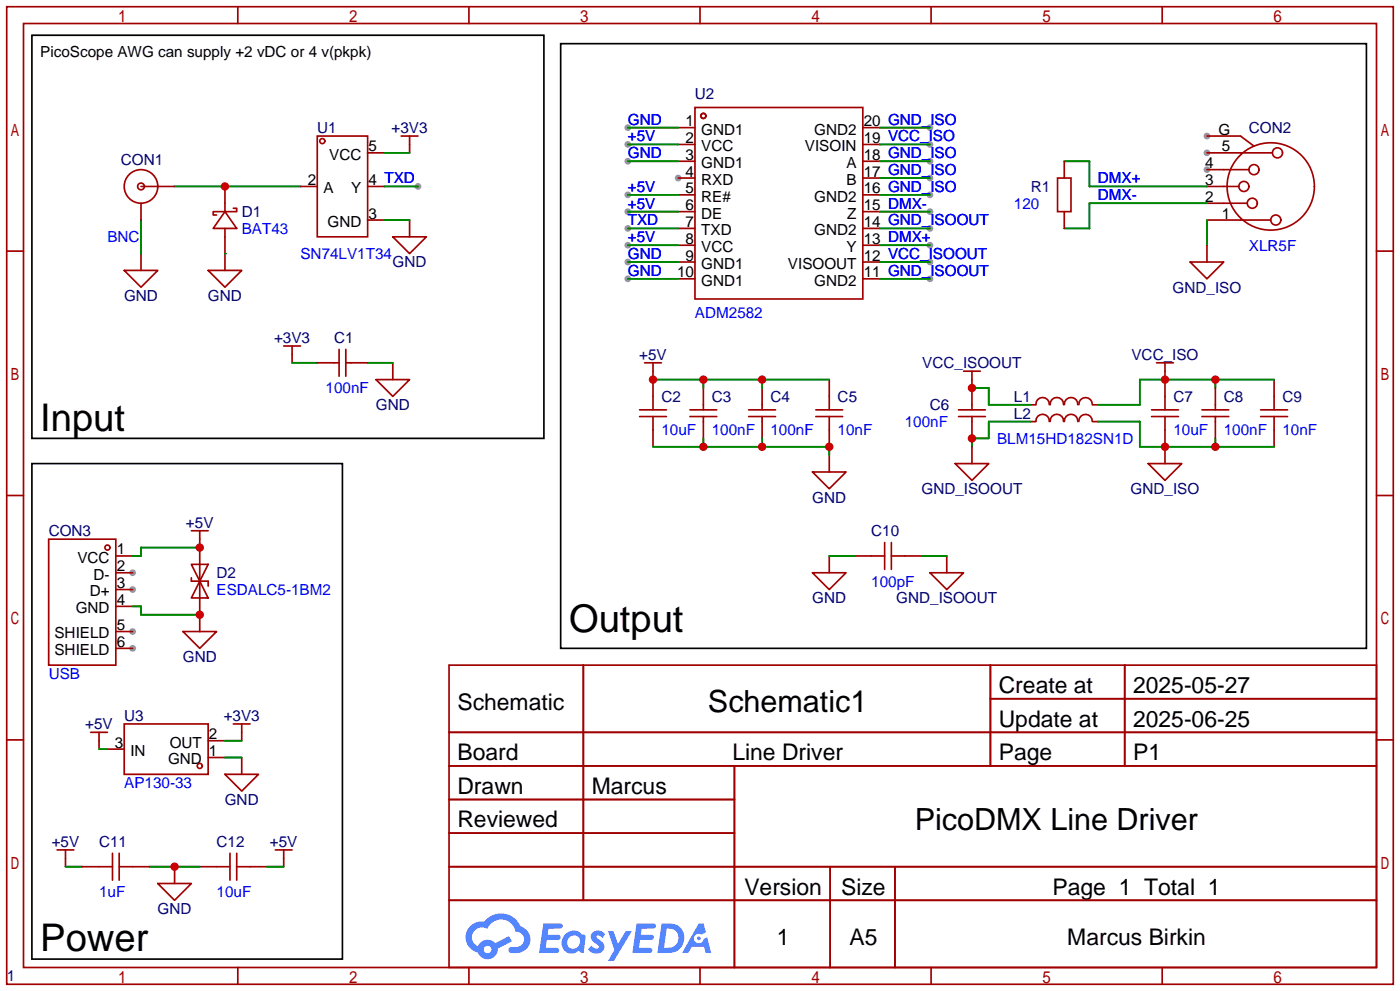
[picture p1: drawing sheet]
<svg xmlns="http://www.w3.org/2000/svg" width="212mm" height="150mm" viewBox="0 0 212 150" stroke-linecap="round" stroke-linejoin="round" font-family="sans-serif">
<g fill="#999">
<circle cx="182.6" cy="23.1" r=".51"/>
<circle cx="182.6" cy="25.7" r=".51"/>
<circle cx="182.6" cy="20.6" r=".51"/>
<circle cx="20.1" cy="86.6" r=".51"/>
<circle cx="20.1" cy="89.2" r=".51"/>
<circle cx="20.1" cy="98" r=".51"/>
<circle cx="20.1" cy="95.5" r=".51"/>
<circle cx="102.6" cy="26.9" r=".51"/>
<circle cx="95" cy="34.5" r=".51"/>
<circle cx="95" cy="19.3" r=".51"/>
<circle cx="95" cy="21.8" r=".51"/>
<circle cx="95" cy="24.4" r=".51"/>
<circle cx="95" cy="37.1" r=".51"/>
<circle cx="95" cy="39.6" r=".51"/>
<circle cx="95" cy="42.2" r=".51"/>
<circle cx="140.7" cy="19.3" r=".51"/>
<circle cx="140.7" cy="34.5" r=".51"/>
<circle cx="140.7" cy="29.5" r=".51"/>
<circle cx="140.7" cy="24.4" r=".51"/>
<circle cx="140.7" cy="26.9" r=".51"/>
<circle cx="95" cy="29.5" r=".51"/>
<circle cx="95" cy="32" r=".51"/>
<circle cx="140.7" cy="39.6" r=".51"/>
<circle cx="140.7" cy="21.8" r=".51"/>
<circle cx="140.7" cy="42.2" r=".51"/>
<circle cx="140.7" cy="37.1" r=".51"/>
<circle cx="140.7" cy="32" r=".51"/>
<circle cx="63.2" cy="28.2" r=".51"/>
</g>
<g fill="none" stroke="#a10000" stroke-width=".25">
<path d="M1 1h209.8v147.8h-209.8zM3.6 3.6h204.7v142.7h-204.7zM36 1v2.6M71 1v2.6M105.9 1v2.6M140.9 1v2.6M175.9 1v2.6M1 38h2.6M208.3 38h2.5M1 74.9h2.6M208.3 74.9h2.5M1 111.9h2.6"/>
<path d="M67.9 100.6h140.4v45.7h-140.4zM67.9 110.7h140.4M67.9 115.8h140.4M88.3 100.6v35.5M111.1 115.8v30.5M149.9 100.6v15.2M149.9 105.7h58.4M170.2 100.6v15.2M208.3 111.9h2.5M67.9 120.9h43.2M67.9 131.1h140.4M67.9 126h43.2"/>
<path d="M67.9 136.1h140.4M125.6 131.1v15.2M135.4 131.1v15.2M36 146.3v2.5M71 146.3v2.5M105.9 146.3v2.5M140.9 146.3v2.5M175.9 146.3v2.5"/>
</g>
<g fill="#5487ff">
<path d="M89.7 141a1.3 1.3 0 0 1 1.9 .3l-.4 .6a.54 .54 0 0 0-1-.2l.1 .1a2.32 2.32 0 0 1 1.2 1.4 1.36 1.36 0 0 1-1.2 1 1.36 1.36 0 0 1-1.3-.6l.5-.6a.7 .7 0 0 0 1.1 .3v-.3a2.4 2.4 0 0 1-1.2-1.3l.1-.5z"/>
<path d="M92 140.8h.8l.7 2 1.2-2h.9l-2.7 4.5h-.9l1-1.6z"/>
<path d="M82.2 139.6h1.6a1.31 1.31 0 0 1 1.3 .2 .4 .4 0 0 1-.4 .6h-1.7l-.1 1h1.6a.4 .4 0 0 1 .3 .4 .4 .4 0 0 1-.4 .4l-1.7-.1-.1 1.2h.8a1.23 1.23 0 0 1 1.2 .2 .39 .39 0 0 1-.4 .6h-2.6z"/>
<path d="M96.3 139.6h1.6a1.32 1.32 0 0 1 1.3 .2 .39 .39 0 0 1-.4 .6h-1.7l-.1 1h1.6a.4 .4 0 0 1 .3 .4 .4 .4 0 0 1-.4 .3h-1.7l-.1 1.2h.8a1.23 1.23 0 0 1 1.2 .2 .39 .39 0 0 1-.4 .6h-2.6z"/>
<path d="M105.7 139.6h.8l.3 1.4-.6 .3a.75 .75 0 0 0-1.2 .3 .75 .75 0 0 0 .5 1.1 .75 .75 0 0 0 1-.7l.5-.3 .6 2.4h-.8l-.3-.9h-1.8l-.6 .9h-.9z"/>
<path d="M100.1 139.6l-.6 4.5h1.4a2.27 2.27 0 0 0 2.6-1.6 2.27 2.27 0 0 0-1.4-2.7zM100.9 140.4a1.5 1.5 0 0 1 1.8 1.6 1.5 1.5 0 0 1-1.9 1.3h-.3z"/>
<path d="M85.5 141.3a1.62 1.62 0 0 0-.4 2.1 1.62 1.62 0 0 0 2.1 .6l.3-.2 .4 .2 .4 .1 .3-2.5-.1-.2-.2-.1a.57 .57 0 0 1-.6-.3 1.73 1.73 0 0 0-2.2 .3zM86.1 141.8a.96 .96 0 0 1 1.5 0 .96 .96 0 0 1-.2 1.4 .95 .95 0 0 1-1.4 0 .95 .95 0 0 1 .1-1.4z"/>
<path d="M71.2 140a2.37 2.37 0 0 0 1.1 4.1 1.54 1.54 0 0 0 1.8 .9 1.54 1.54 0 0 0 1.2-1.6l2.2-1-.5-.8-2.1 1a1.57 1.57 0 0 0-2.6 .5 1.5 1.5 0 0 1-.7-2.1 1.5 1.5 0 0 1 2.2-.5 2.23 2.23 0 0 1 2.3-1.4 2.23 2.23 0 0 1 1.9 1.8 1.16 1.16 0 0 1 1.3 1.1 1.16 1.16 0 0 1-1.1 1.2h-.7a.47 .47 0 0 0-.6 .4 .47 .47 0 0 0 .5 .5 2.26 2.26 0 0 0 2.8-2.5 2.12 2.12 0 0 0-1.5-1.5 3.2 3.2 0 0 0-5.4-.7l-.4-.1a2.55 2.55 0 0 0-1.7 .7zM73.2 143.6a.6 .6 0 0 1 1.2 0 .6 .6 0 0 1-1.2 0z"/>
<circle cx="105.7" cy="141.9" r=".28"/>
</g>
<g fill="none" stroke="#a10000" stroke-width=".25">
<path d="M102.6 19.3h2.6M105.2 16.3h25.4v28.9h-25.4zM130.6 19.3h2.5M21.3 28.2h5.1M21.3 30.7v2.6M21.3 38.4v2.5M34 32l1.8 2.5h-3.5zM34 28.2v3.8M34 34.5v6.4M35.3 31.5h.5v.5h-3.5v.5h.5M45.5 28.2h2.5M48 20.6h7.6v15.2h-7.6z"/>
<path d="M55.6 23.1h2.6M55.6 28.2h2.6M55.6 33.3h2.6M59.4 35.8h5.1l-2.5 2.6zM60.7 20.6h2.5M62 20.6v2.5M62 33.3v2.5M102.6 21.8h2.6M102.6 24.4h2.6M102.6 26.9h2.6M102.6 29.5h2.6M102.6 32h2.6"/>
<path d="M102.6 34.5h2.6M102.6 37.1h2.6M102.6 39.6h2.6M130.6 21.8h2.5M130.6 24.4h2.5M130.6 26.9h2.5M130.6 29.5h2.5M130.6 32h2.5M130.6 34.5h2.5M130.6 37.1h2.5M130.6 39.6h2.5M160 26.9h2.1v5.1h-2.1z"/>
<path d="M161 24.4v2.5M161 32v2.5M180.1 39.6h5.1l-2.6 2.6zM182.6 23.1h9.9M182.6 25.7h6.4M182.6 20.6h5.1l2 1.5M182.6 28.2h4.9M182.6 30.7h6.1M182.6 33.3h9.7M182.6 37.1v2.5M18.8 40.9h5.1l-2.6 2.5zM31.5 40.9h5.1l-2.6 2.5z"/>
<path d="M42.9 52.3h2.6M44.2 52.3v2.6M48 54.9h3.3M51.3 52.8v4.1M52.3 54.9h3.3M52.3 52.8v4.1M56.9 57.4h5.1l-2.6 2.5zM59.4 54.9v2.5M97.5 54.9h2.6M98.8 54.9v7.1M102.6 42.2h2.6M106.4 58.7v3.3"/>
<path d="M115.3 58.7v3.3M125.5 57.4v4.6M130.6 42.2h2.5M145.8 56.1h2.5M147.1 56.1v5.9M175 54.9h2.5M176.3 54.9v7.1M183.9 58.7v3.3M192.8 57.4v4.6M96.8 63h4M96.8 62h4M98.8 63v4.6"/>
<path d="M104.4 63h4.1M104.4 62h4.1M106.4 63v3.3M113.3 63h4M113.3 62h4M115.3 63v3.3M122.9 71.4h5.1l-2.5 2.5zM123.4 63h4.1M123.4 62h4.1M125.5 63v4.6M125.5 68.8v2.6M144.5 70.1h5.1l-2.5 2.5z"/>
<path d="M145 63h4.1M145 62h4.1M147.1 63v3.3M147.1 67.6v2.5M156 61.2h.7M156 63.8h.7M156.7 61.2a1.01 1.01 0 0 1 1.1-1.1 1.01 1.01 0 0 1 1 1.1M156.7 63.7a1.01 1.01 0 0 1 1.1-1.1 1.01 1.01 0 0 1 1 1.1M158.9 61.2a1.01 1.01 0 0 1 1-1.1 1.01 1.01 0 0 1 1 1.1M158.9 63.7a1.01 1.01 0 0 1 1-1.1 1.01 1.01 0 0 1 1 1.1M161.1 61.2a1.01 1.01 0 0 1 1-1.1 1.01 1.01 0 0 1 1 1.1M161.1 63.7a1.01 1.01 0 0 1 1-1.1 1.01 1.01 0 0 1 1 1.1"/>
<path d="M163.2 61.2a1.01 1.01 0 0 1 1.1-1.1 1.01 1.01 0 0 1 1 1.1M163.2 63.7a1.01 1.01 0 0 1 1.1-1 1.01 1.01 0 0 1 1 1M165.4 61.2h.7M165.4 63.8h.7M173.7 70.1h5.1l-2.5 2.5zM174.2 63h4.1M174.2 62h4.1M176.3 63v7.1M181.9 63h4M181.9 62h4M183.9 63v3.3M190.8 63h4"/>
<path d="M190.8 62h4M192.8 63v4.6M7.4 81.5h10.1v19.1h-10.1zM17.5 84.1h2.6M17.5 86.6h2.6M17.5 89.2h2.6M17.5 91.7h2.6M17.5 98h2.6M17.5 95.5h2.6M27.7 95.5h5.1l-2.6 2.5zM29 85.3h2.5l-1.3 2.6zM29 80.3h2.5"/>
<path d="M29 87.4v.5h2.5v.7M30.2 87.9l1.3 2.5h-2.5zM30.2 80.3v15.2M122.9 86.6h5.1l-2.5 2.6zM125.5 84.1v2.5M129.3 84.1h4.6M133.9 82v4.1M134.9 84.1h4.5M134.9 82v4.1M140.7 86.6h5.1l-2.5 2.6zM143.3 84.1v2.5M13.7 110.7h2.6"/>
<path d="M15 110.7v2.6M16.3 113.3h2.5M18.8 109.5h12.7v7.6h-12.7zM31.5 114.6h2.5M31.5 112h2.5M34 117.1h5.1l-2.5 2.5zM35.3 109.5h2.5M36.6 109.5v2.5M36.6 114.6v2.5M8.6 128.5h2.6M9.9 128.5v2.6M12.4 131.1h4.6"/>
<path d="M17 129v4.1M18 131.1h4.6M18 129v4.1M23.9 133.6h5.1l-2.6 2.5zM26.4 131.1v2.5M30.2 131.1h4.6M34.8 129v4.1M35.8 131.1h4.6M35.8 129v4.1M41.7 128.5h2.5M42.9 128.5v2.6"/>
<circle cx="106.4" cy="17.5" r=".38"/>
<circle cx="21.3" cy="28.2" r="2.54"/>
<circle cx="21.3" cy="28.2" r=".51"/>
<circle cx="48.8" cy="21.3" r=".38"/>
<circle cx="188.2" cy="28.2" r=".76"/>
<circle cx="189.5" cy="30.7" r=".76"/>
<circle cx="189.7" cy="25.7" r=".76"/>
<circle cx="192.3" cy="28.2" r="6.6"/>
<circle cx="193" cy="33.3" r=".76"/>
<circle cx="193.3" cy="23.1" r=".76"/>
<circle cx="16.3" cy="82.8" r=".38"/>
<circle cx="30.2" cy="115.8" r=".38"/>
</g>
<g fill="none" stroke="#008700" stroke-width=".25">
<path d="M95 19.3h7.6M133.1 19.3h7.6M21.3 33.3v5.1M26.4 28.2h19.1M34 38.4h.1M58.2 28.2h5M58.2 23.1h3.8M58.2 33.3h3.8M95 34.5h7.6M95 21.8h7.6M95 24.4h7.6M95 37.1h7.6"/>
<path d="M95 39.6h7.6M95 29.5h7.6M95 32h7.6M133.1 34.5h7.6M133.1 21.8h7.6M133.1 24.4h7.6M133.1 37.1h7.6M133.1 39.6h7.6M133.1 29.5h7.6M133.1 26.9h7.6M133.1 32h7.6M161 24.4h3.8v3.8h17.8"/>
<path d="M182.6 30.7h-17.8v3.8h-3.8M182.6 33.3v3.8M44.2 54.9h3.8M55.6 54.9h3.8M95 42.2h7.6M98.8 57.4h26.7M106.4 57.4v1.3M115.3 57.4v1.3M133.1 42.2h7.6M147.1 58.7h2.5v2.5h6.4M183.9 57.4v1.3M192.8 57.4h-20.3v3.8h-6.4"/>
<path d="M98.8 67.6h26.7v1.2M106.4 66.3v1.3M115.3 66.3v1.3M156 63.8h-6.4v2.5h-2.5v1.3M166.1 63.8h6.4v3.8h20.3M183.9 66.3v1.3M20.1 91.7h1.2v1.3h8.9M30.2 82.8h-8.9v1.3h-1.2M125.5 84.1h3.8M139.4 84.1h3.9M15 113.3h1.3M34 114.6h2.6"/>
<path d="M34 112h2.6M9.9 131.1h2.5M22.6 131.1h7.6M40.4 131.1h2.5"/>
</g>
<path d="M4.8 5.3h77.5v61h-77.5zM84.8 6.6h122v91.4h-122zM4.8 70.1h47v74.9h-47z" fill="none" stroke="#000" stroke-width=".25"/>
<g fill="#c00">
<circle cx="34" cy="28.2" r=".63"/>
<circle cx="30.2" cy="82.8" r=".63"/>
<circle cx="30.2" cy="93" r=".63"/>
<circle cx="26.4" cy="131.1" r=".63"/>
<circle cx="147.1" cy="58.7" r=".63"/>
<circle cx="147.1" cy="66.3" r=".63"/>
<circle cx="176.3" cy="57.4" r=".63"/>
<circle cx="183.9" cy="57.4" r=".63"/>
<circle cx="176.3" cy="67.6" r=".63"/>
<circle cx="183.9" cy="67.6" r=".63"/>
<circle cx="106.4" cy="67.6" r=".63"/>
<circle cx="115.3" cy="67.6" r=".63"/>
<circle cx="125.5" cy="67.6" r=".63"/>
<circle cx="115.3" cy="57.4" r=".63"/>
<circle cx="106.4" cy="57.4" r=".63"/>
<circle cx="98.8" cy="57.4" r=".63"/>
</g>
<g font-size="5.8">
<text x="6.1" y="65.1">Input</text>
<text x="86.1" y="95.6">Output</text>
<text x="6.1" y="143.9">Power</text>
</g>
<g font-size="4.6">
<text x="107.1" y="107.7">Schematic1</text>
<text x="138.4" y="125.5">PicoDMX Line Driver</text>
</g>
<g font-size="3.5">
<text x="69.2" y="107.3">Schematic</text>
<text x="151.1" y="104.8">Create at</text>
<text x="171.4" y="104.8">2025-05-27</text>
<text x="151.1" y="109.9">Update at</text>
<text x="171.4" y="109.9">2025-06-25</text>
<text x="69.2" y="115">Board</text>
<text x="110.8" y="115">Line Driver</text>
<text x="151.1" y="115">Page</text>
<text x="171.4" y="115">P1</text>
<text x="69.2" y="120">Drawn</text>
<text x="69.2" y="125.1">Reviewed</text>
<text x="89.5" y="120">Marcus</text>
<text x="112.6" y="135.3">Version</text>
<text x="127.3" y="135.3">Size</text>
<text x="159.3" y="135.3">Page 1 Total 1</text>
<text x="117.5" y="142.9">1</text>
<text x="128.5" y="142.9">A5</text>
<text x="161.5" y="142.9">Marcus Birkin</text>
</g>
<g font-size="2.3">
<text x="6.1" y="8.7">PicoScope AWG can supply +2 vDC or 4 v(pkpk)</text>
<text x="55.8" y="22.9">5</text>
<text x="103.7" y="19.1">1</text>
<text x="103.7" y="21.6">2</text>
<text x="106.1" y="20.3">GND1</text>
<text x="106.1" y="22.9">VCC</text>
<text x="121.8" y="22.9">VISOIN</text>
<text x="123.2" y="20.3">GND2</text>
<text x="130.7" y="21.6">19 VCC_ISO</text>
<text x="130.7" y="19.1">20 GND_ISO</text>
<text x="184.4" y="20.3">G</text>
<text x="184.9" y="22.9">5</text>
<text x="46.6" y="28">2</text>
<text x="48.9" y="29.2">A</text>
<text x="49.8" y="24.2">VCC</text>
<text x="53.1" y="29.2">Y</text>
<text x="55.8" y="28">4 TXD</text>
<text x="103.7" y="24.2">3</text>
<text x="103.7" y="26.7">4</text>
<text x="103.7" y="29.2">5</text>
<text x="106.1" y="25.4">GND1</text>
<text x="106.1" y="28">RXD</text>
<text x="128.1" y="28">B</text>
<text x="128.1" y="25.4">A</text>
<text x="130.7" y="29.2">16 GND_ISO</text>
<text x="130.7" y="26.7">17 GND_ISO</text>
<text x="130.7" y="24.2">18 GND_ISO</text>
<text x="182.4" y="25.4">4</text>
<text x="182.4" y="28">3</text>
<text x="49.6" y="34.3">GND</text>
<text x="55.8" y="33">3</text>
<text x="103.7" y="31.8">6</text>
<text x="103.7" y="34.3">7</text>
<text x="106.1" y="30.5">RE#</text>
<text x="106.1" y="33">DE</text>
<text x="106.1" y="35.6">TXD</text>
<text x="123.2" y="35.6">GND2</text>
<text x="123.2" y="30.5">GND2</text>
<text x="128.2" y="33">Z</text>
<text x="130.7" y="34.3">14 GND_ISOOUT</text>
<text x="130.7" y="31.8">15 DMX-</text>
<text x="182.4" y="30.5">2</text>
<text x="184.9" y="33">1</text>
<text x="102.5" y="41.9">10</text>
<text x="103.7" y="36.9">8</text>
<text x="103.7" y="39.4">9</text>
<text x="106.1" y="38.1">VCC</text>
<text x="106.1" y="40.7">GND1</text>
<text x="119.2" y="40.7">VISOOUT</text>
<text x="128.1" y="38.1">Y</text>
<text x="130.7" y="41.9">11 GND_ISOOUT</text>
<text x="130.7" y="39.4">12 VCC_ISOOUT</text>
<text x="130.7" y="36.9">13 DMX+</text>
<text x="106.1" y="43.2">GND1</text>
<text x="123.2" y="43.2">GND2</text>
<text x="17.7" y="83.8">1</text>
<text x="11.7" y="85.1">VCC</text>
<text x="14.1" y="87.7">D-</text>
<text x="17.7" y="86.4">2</text>
<text x="17.7" y="88.9">3</text>
<text x="11.5" y="92.7">GND</text>
<text x="13.6" y="90.2">D+</text>
<text x="17.7" y="91.5">4</text>
<text x="17.7" y="95.3">5</text>
<text x="8.2" y="99.1">SHIELD</text>
<text x="8.2" y="96.5">SHIELD</text>
<text x="17.7" y="97.8">6</text>
<text x="17.4" y="113.1">3</text>
<text x="25.7" y="113.1">OUT</text>
<text x="31.6" y="111.8">2</text>
<text x="19.7" y="114.3">IN</text>
<text x="25.4" y="115.6">GND</text>
<text x="31.6" y="114.3">1</text>
</g>
<g font-size="2.3" fill="#000080">
<text x="105.2" y="15">U2</text>
<text x="48" y="20.1">U1</text>
<text x="59.2" y="20.1">+3V3</text>
<text x="189" y="20.1">CON2</text>
<text x="18.3" y="24.9">CON1</text>
<text x="156" y="29">R1</text>
<text x="36.6" y="32.8">D1</text>
<text x="59.4" y="40.4">GND</text>
<text x="18.8" y="45.5">GND</text>
<text x="31.5" y="45.5">GND</text>
<text x="177.4" y="44.2">GND_ISO</text>
<text x="41.5" y="51.9">+3V3</text>
<text x="50.5" y="51.9">C1</text>
<text x="96.7" y="54.4">+5V</text>
<text x="139.6" y="55.7">VCC_ISOOUT</text>
<text x="171.2" y="54.4">VCC_ISO</text>
<text x="56.9" y="62">GND</text>
<text x="100.1" y="60.8">C2</text>
<text x="107.7" y="60.8">C3</text>
<text x="116.6" y="60.8">C4</text>
<text x="126.7" y="60.8">C5</text>
<text x="140.7" y="62">C6</text>
<text x="153.4" y="60.8">L1</text>
<text x="153.4" y="63.3">L2</text>
<text x="177.5" y="60.8">C7</text>
<text x="185.2" y="60.8">C8</text>
<text x="194.1" y="60.8">C9</text>
<text x="122.9" y="76">GND</text>
<text x="139.4" y="74.7">GND_ISOOUT</text>
<text x="171.1" y="74.7">GND_ISO</text>
<text x="7.4" y="81.1">CON3</text>
<text x="28.1" y="79.8">+5V</text>
<text x="131.8" y="81.1">C10</text>
<text x="32.8" y="87.4">D2</text>
<text x="122.9" y="91.2">GND</text>
<text x="135.6" y="91.2">GND_ISOOUT</text>
<text x="27.7" y="100.1">GND</text>
<text x="12.9" y="110.3">+5V</text>
<text x="18.8" y="109">U3</text>
<text x="33.8" y="109">+3V3</text>
<text x="34" y="121.7">GND</text>
<text x="7.8" y="128.1">+5V</text>
<text x="15" y="128.1">C11</text>
<text x="32.8" y="128.1">C12</text>
<text x="40.8" y="128.1">+5V</text>
<text x="23.9" y="138.2">GND</text>
<text x="1" y="148.4">1</text>
</g>
<g font-size="2.3" fill="#00f">
<text x="95" y="18.8">GND</text>
<text x="95" y="21.4">+5V</text>
<text x="95" y="23.9">GND</text>
<text x="95" y="29">+5V</text>
<text x="166.1" y="27.7">DMX+</text>
<text x="36.6" y="35.4">BAT43</text>
<text x="95" y="34.1">TXD</text>
<text x="95" y="31.5">+5V</text>
<text x="153.4" y="31.5">120</text>
<text x="166.1" y="30.3">DMX-</text>
<text x="16.3" y="36.6">BNC</text>
<text x="45.5" y="39.2">SN74LV1T34</text>
<text x="95" y="36.6">+5V</text>
<text x="95" y="39.2">GND</text>
<text x="95" y="41.7">GND</text>
<text x="189" y="37.9">XLR5F</text>
<text x="105.2" y="48.1">ADM2582</text>
<text x="49.3" y="59.5">100nF</text>
<text x="100.1" y="65.8">10uF</text>
<text x="107.7" y="65.8">100nF</text>
<text x="116.6" y="65.8">100nF</text>
<text x="126.7" y="65.8">10nF</text>
<text x="136.9" y="64.6">100nF</text>
<text x="177.5" y="65.8">10uF</text>
<text x="185.2" y="65.8">100nF</text>
<text x="194.1" y="65.8">10nF</text>
<text x="150.9" y="67.1">BLM15HD182SN1D</text>
<text x="32.8" y="90">ESDALC5-1BM2</text>
<text x="131.8" y="88.7">100pF</text>
<text x="7.4" y="102.7">USB</text>
<text x="18.8" y="119.2">AP130-33</text>
<text x="15" y="135.7">1uF</text>
<text x="32.8" y="135.7">10uF</text>
</g>
</svg>
